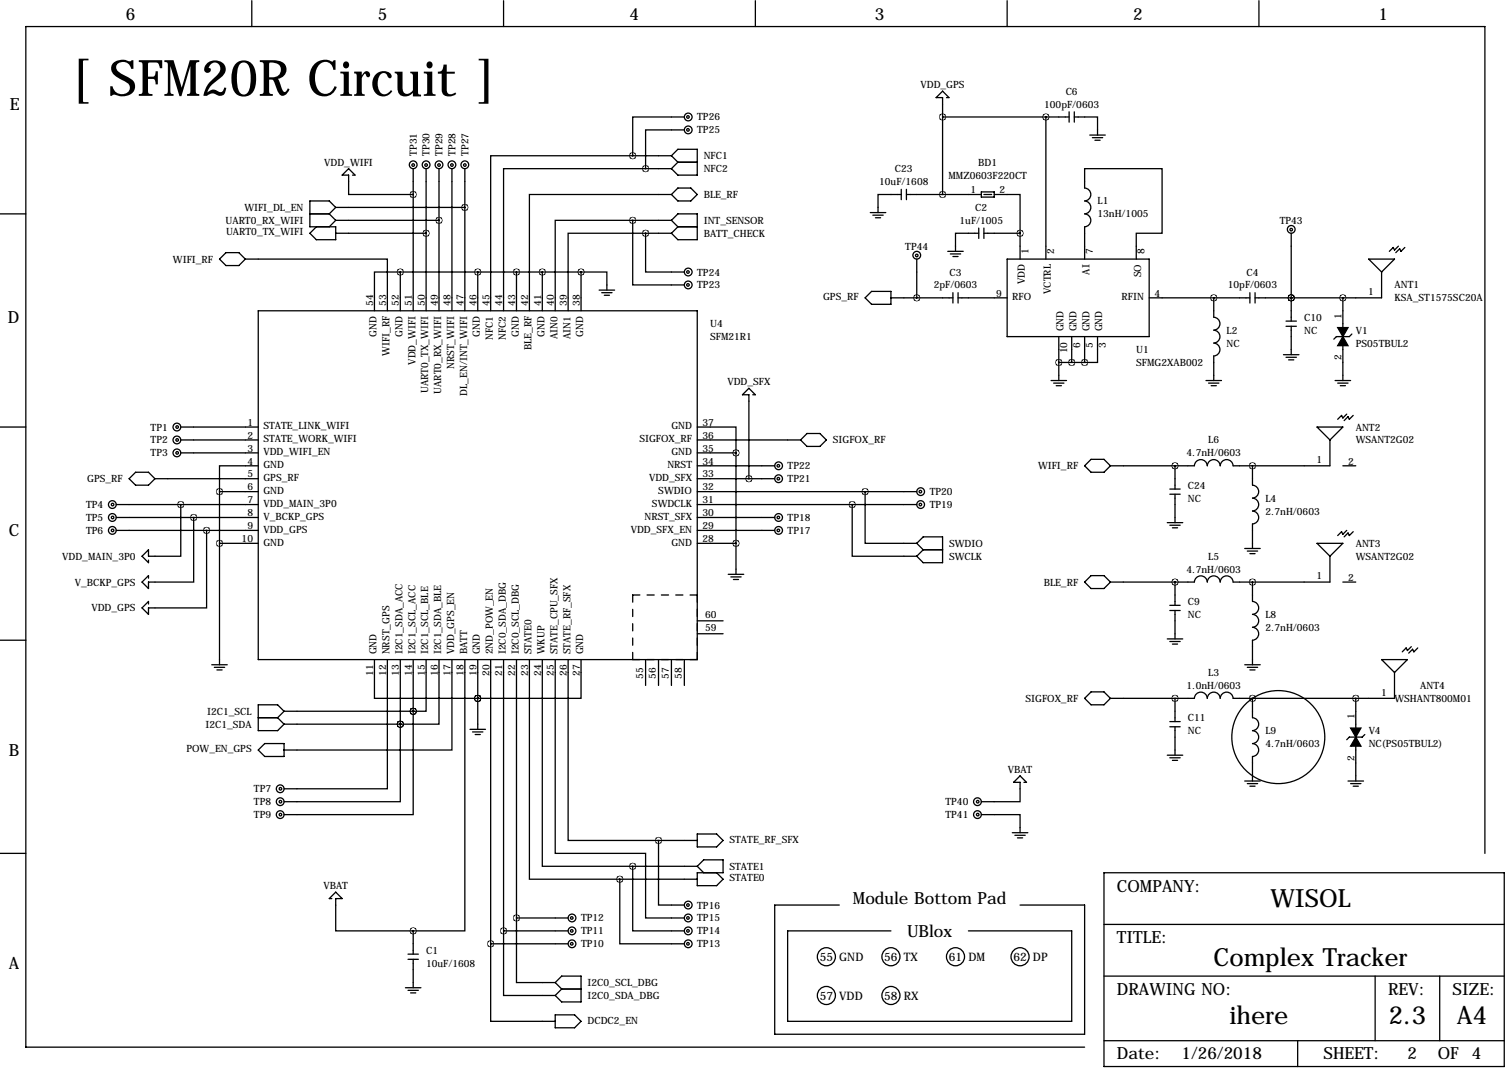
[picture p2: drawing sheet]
<svg xmlns="http://www.w3.org/2000/svg" width="297mm" height="211mm" viewBox="0 0 297 211" stroke-linecap="round" stroke-linejoin="round" font-family="sans-serif">
<g fill="none" stroke="#000" stroke-width=".25">
<path d="M49.5 .1v5.1M99.1 .1v5.1M148.6 .1v5.1M186.2 19.2h.5l-1.3-1.3-1.3 1.3h1.3v19M198.1 .1v5.1M247.6 .1v5.1M69.3 34.4h.5l-1.2-1.2-1.3 1.2h1.3v3.8h12.7M81.3 33.2v27.9M83.8 33.2v27.9M86.4 33.2v27.9M88.9 33.2v27.9M91.4 33.2v27.9"/>
<path d="M124.5 30.6h-28v30.5M124.5 30.6h7.6M127 33.2h-27.9v27.9M127 33.2h5.1M132.1 38.2h-28v22.9M132.1 30.6l1.2-1.2h3.9v5h-3.9l-1.2-1.2M132.1 30.6l1.2 1.3M133.3 37h2.6l1.3 1.2-1.3 1.3h-2.6l-1.2-1.3zM133.3 31.9h3.9M133.3 31.9l-1.2 1.3M134.6 25.5h-7.6v7.7M134.6 23h-10.1v7.6"/>
<path d="M177.3 38.2h-4.6v3.6M177.3 37.2v2.1M178.3 37.2v2.1M178.3 38.2h14.7M185.4 23h24.9M193 37.7h2.6v1h-2.6zM193.5 38.2h1.6M195.6 38.2h5.1v7.7M205.7 23v27.9M210.3 22v2M211.3 23h4.6v3.6M211.3 22v2"/>
<path d="M213.4 37v-3.8h15.2v12.7h-5.1v5M213.4 37a1.27 1.27 0 0 1 1.2 1.2 1.27 1.27 0 0 1-1.2 1.3M213.4 39.5a1.27 1.27 0 0 1 1.2 1.3 1.27 1.27 0 0 1-1.2 1.3M214.4 26.6h3M214.9 27.1h2M215.4 27.6h1M0 42.1h5.1M44.4 49.7h2.6l1.3 1.2-1.3 1.3h-2.6l-1.2-1.3zM48.3 50.9h27.9v10.2M61 42.1h3.8M64.8 42.1l1.2 1.2M66 45.9h17.8"/>
<path d="M66 40.8l-1.2-1.3h-3.8v5.1h5v2.5h-3.8l-1.2-1.2 1.2-1.3M66 43.3h20.4M66 43.3l-1.2 1.3M66 40.8l-1.2 1.3M66 40.8h25.4M78.7 53.5h-5v7.6M78.7 53.5h35.6M78.7 53.5v7.6M94 53.5v7.6M101.6 53.5v7.6M106.7 53.5v7.6M114.3 53.5h5.1v3.5"/>
<path d="M114.3 53.5v7.6M117.9 57h3M118.4 57.5h2M118.9 58.1h1M124.5 43.3h-15.3v17.8M124.5 43.3v12.7h10.1M124.5 43.3h7.6M127 45.9h-15.2v15.2M127 45.9v7.6h7.6M127 45.9h5.1M132.1 43.3l1.2-1.2h3.9v5h-3.9l-1.2-1.2M132.1 43.3l1.2 1.3"/>
<path d="M133.3 44.6h3.9M133.3 44.6l-1.2 1.3M170.2 58.6l1.2-1.3h3.9v2.5h-3.9zM171.2 41.8h3M171.7 42.3h2M172.2 42.8h1M175.3 58.6h12.2M180.3 50.9v7.7M186.4 49.4h3.1M186.9 49.9h2.1M187.5 57.5v2.1M187.5 50.4h1"/>
<path d="M188.5 58.6h9.6M188.5 57.5v2.1M192.5 45.9h-4.5v3.5M192.5 44.8v2.1M193.5 44.8v2.1M193.5 45.9h7.2M198.1 50.9h28v15.3h-28zM200.7 45.9v5M213.4 42.1a1.27 1.27 0 0 1 1.2 1.2 1.27 1.27 0 0 1-1.2 1.3v6.3M226.1 58.6h19.8M238.8 58.6v3.8a1.27 1.27 0 0 1 1.2 1.2 1.27 1.27 0 0 1-1.2 1.3 1.27 1.27 0 0 1 1.2 1.3 1.27 1.27 0 0 1-1.2 1.3 1.27 1.27 0 0 1 1.2 1.2 1.27 1.27 0 0 1-1.2 1.3v4.8M245.9 57.5v2.1"/>
<path d="M246.9 57.5v2.1M254 58.6h.1M254 45.9v17.2M264.2 58.6v5.8M269.2 50.9h5.1l-2.5 2.6zM271.8 53.5v5.1h-24.9M275.1 48.4l-.8 .8-.2-.5-.8 .7M276.4 48.7l-.8 .7-.3-.5-.7 .8M50.8 61.1h86.4v68.6h-86.4zM148.1 77.6h.5l-1.3-1.3-1.3 1.3h1.3v16.5M206.8 74.8h3M207.3 75.3h2"/>
<path d="M207.8 75.8h1M208.3 66.2v8.6M208.3 71.3h5.1M210.8 66.2v5.1M213.4 66.2v5.1M215.9 66.2v5.1h-2.5M237.2 74.8h3.1M237.7 75.3h2.1M238.3 75.8h1M252.5 69.7h3M253 63.1h2M253 64.1h2"/>
<path d="M253 70.2h2M253.5 70.8h1M254 64.1v5.6M262.6 74.8h3.1M263.1 75.3h2.1M263.7 75.8h1M264.2 68v6.8M265.9 65.7l-.5 .5h-2.5l-.5 .5M0 84h5.1M22.9 99.2h27.9M25.4 94.1l1.3-1.2h2.5l1.3 1.2-1.3 1.3h-2.5zM30.5 94.1h20.3"/>
<path d="M35.6 99.2v10.2h-6.4v-1.3l-1.3 1.3 1.3 1.2v-.5M35.6 84h15.2M35.6 86.5h15.2M35.6 89h15.2M43.2 96.7h7.6M43.2 96.7v34M50.8 91.6h-7.6v5.1M137.2 84h7.6v5M137.2 86.5h20.3M137.2 89h7.6M137.2 99.2h43.1M137.2 96.7h43.1"/>
<path d="M137.2 94.1h15.2M137.2 91.6h15.2M144.8 89v23.9M158.7 85.2h2.6l1.3 1.3-1.3 1.3h-2.6l-1.2-1.3zM167.6 99.2v10.2h12.7M170.2 96.7v10.1h10.1M213.4 91.6l1.2-1.3h2.6l1.2 1.3-1.2 1.3h-2.6zM218.4 91.6h16.5M230.1 96.2h2.1M230.1 97.2h2.1M231.1 91.6v4.6M231.1 97.2v5.6"/>
<path d="M246.4 91.6v3.8a1.27 1.27 0 0 1 1.2 1.3 1.27 1.27 0 0 1-1.2 1.2 1.27 1.27 0 0 1 1.2 1.3 1.27 1.27 0 0 1-1.2 1.3 1.27 1.27 0 0 1 1.2 1.2 1.27 1.27 0 0 1-1.2 1.3v4.8M259.1 84h5.1l-2.6 2.5zM261.6 86.5v5.1h-19a1.27 1.27 0 0 0-1.3-1.2 1.27 1.27 0 0 0-1.3 1.2 1.27 1.27 0 0 0-1.2-1.2 1.27 1.27 0 0 0-1.3 1.2 1.27 1.27 0 0 0-1.3-1.2 1.27 1.27 0 0 0-1.2 1.2M264.2 91.6h2.5M264.9 81.4l-.7 .8-.3-.5-.8 .7M266.2 81.7l-.8 .7-.2-.5-.8 .8M22.9 104.3h27.9M22.9 101.7h27.9M38.1 101.7v12.7h-8.9v1.3l-1.3-1.3 1.3-1.2v.5M40.6 104.3v15.2h-11.4v1.3l-1.3-1.3 1.3-1.2v.5M43.2 106.8h7.6M137.2 104.3h15.2"/>
<path d="M137.2 101.7h15.2M137.2 106.8h7.6M143.3 112.9h3M143.8 113.4h2M144.3 113.9h1M180.3 106.8l1.3 1.3M180.3 106.8l1.3-1.2h3.8v5h-3.8l-1.3-1.2M181.6 108.1h3.8M181.6 108.1l-1.3 1.3M213.4 114.4l1.2-1.2h2.6l1.2 1.2-1.2 1.3h-2.6zM218.4 114.4h16.5M229.6 102.8h3.1"/>
<path d="M230.1 119h2.1M230.1 103.3h2.1M230.6 103.8h1M231.1 114.4v4.6M244.9 107.8h3M245.4 108.3h2M245.9 108.9h1M246.4 114.4v3.9a1.27 1.27 0 0 1 1.2 1.2 1.27 1.27 0 0 1-1.2 1.3 1.27 1.27 0 0 1 1.2 1.3 1.27 1.27 0 0 1-1.2 1.2 1.27 1.27 0 0 1 1.2 1.3 1.27 1.27 0 0 1-1.2 1.3v4.8M259.1 106.8h5.1l-2.6 2.6zM261.6 109.4v5h-19a1.27 1.27 0 0 0-1.3-1.2 1.27 1.27 0 0 0-1.3 1.2 1.27 1.27 0 0 0-1.2-1.2 1.27 1.27 0 0 0-1.3 1.2 1.27 1.27 0 0 0-1.3-1.2 1.27 1.27 0 0 0-1.2 1.2M264.2 114.4h2.5M264.9 104.3l-.7 .7-.3-.5-.8 .8"/>
<path d="M266.2 104.5l-.8 .8-.2-.5-.8 .8M0 125.9h5.1M41.7 130.7h3M42.2 131.2h2M42.7 131.7h1M55.9 139.8l-1.3-1.2h-3.8v5.1h3.8l1.3-1.3M55.9 139.8h25.4M55.9 139.8l-1.3 1.3M73.7 129.7v7.6h20.3M76.2 129.7v25.4h-20.3M78.7 129.7v12.7M81.3 139.8v20.4h-25.4"/>
<path d="M81.3 139.8h.1M81.3 129.7v10.1M83.8 129.7v10.1h-2.5M86.4 129.7v12.7h-7.7M88.9 129.7v17.8h-33M91.4 129.7v53.3h-10.1M94 137.3h.1M94 129.7v13.7M96.5 129.7v55.9M99.1 129.7v53.3M101.6 129.7v50.8M104.1 129.7v43.2h17.8"/>
<path d="M106.7 129.7v40.6h17.8M109.2 129.7v38.1h17.8v12.7h7.6M111.8 129.7v35.5h17.7M114.3 129.7v7.6h-20.3M127 129.7v5.1M129.5 129.7v5.1M132.1 129.7v5.1M134.6 129.7v5.1M137.2 124.6h5M137.2 122.1h5M213.4 137.3l1.2-1.3h2.6l1.2 1.3-1.2 1.3h-2.6zM218.4 137.3h16.5"/>
<path d="M229.6 125.6h3.1M230.1 120h2.1M230.1 126.1h2.1M230.6 126.6h1M231.1 120v5.6M231.1 137.3v4.6M244.9 130.7h3M245.4 131.2h2M245.9 131.7h1M246.4 137.3v3.8a1.27 1.27 0 0 1 1.2 1.3 1.27 1.27 0 0 1-1.2 1.3 1.27 1.27 0 0 1 1.2 1.2 1.27 1.27 0 0 1-1.2 1.3 1.27 1.27 0 0 1 1.2 1.3 1.27 1.27 0 0 1-1.2 1.2v4.9M266.7 137.3v5.8M271.8 129.7h5.1l-2.6 2.5z"/>
<path d="M274.3 132.2v5.1h-31.7a1.27 1.27 0 0 0-1.3-1.2 1.27 1.27 0 0 0-1.3 1.2 1.27 1.27 0 0 0-1.2-1.2 1.27 1.27 0 0 0-1.3 1.2 1.27 1.27 0 0 0-1.3-1.2 1.27 1.27 0 0 0-1.2 1.2M277.6 127.1l-.7 .8-.3-.5-.8 .8M278.9 127.4l-.8 .8-.2-.6-.8 .8M50.8 147.5l1.3-1.3h3.8v2.5h-3.8zM50.8 141.1h3.8M54.6 141.1l1.3 1.3M55.9 142.4h22.8M78.7 142.4v15.2h-22.8M78.7 142.4h.1M92.5 143.4h3M93 143.9h2M93.5 144.4h1"/>
<path d="M201.4 153.8h.5l-1.2-1.3-1.3 1.3h1.3v3.8h-7.7M229.6 148.5h3.1M230.1 141.9h2.1M230.1 142.9h2.1M230.1 149h2.1M230.6 149.5h1M231.1 142.9v5.6M244.9 153.6h3M245.4 154.1h2M245.9 154.6h1M265.2 153.6h3M265.7 154.1h2"/>
<path d="M266.2 154.6h1M266.7 146.7v6.9M268.5 144.4l-.5 .5h-2.6l-.5 .5M0 167.8h5.1M65.3 176.7h-.5l1.2-1.3 1.3 1.3h-1.3v6.3h15.3M121.9 172.9v12.7h12.7M121.9 172.9h15.3M124.5 170.3v12.7h10.1M124.5 170.3h12.7M129.5 165.2v12.7h5.1M129.5 165.2h7.7M137.2 170.3l1.2-1.2h3.8v2.5h-5v2.5h3.8l1.2-1.2-1.2-1.3"/>
<path d="M137.2 164h3.8l1.2 1.2-1.2 1.3h-3.8zM137.2 170.3l1.2 1.3M165.1 177.9h-12.7v25.4h61v-25.4h-12.7M193 160.2h7.7v3.5M199.1 163.7h3.1M199.6 164.2h2.1M200.2 164.7h1M217.2 171.6h78.7v38.1h-78.7zM292.1 167.8v-162.6h-287v200.7h208.3M79.8 194.2h3M80.3 187.6h2M80.3 188.6h2"/>
<path d="M80.3 194.7h2M80.8 195.2h1M81.3 183v4.6M81.3 188.6v5.6M96.5 185.6v15.2h12.7M96.5 185.6h15.3M99.1 183v12.7h10.1M99.1 183h12.7M101.6 180.5v12.7h7.6M101.6 180.5h10.2M109.2 193.2l1.3-1.3h3.8v5.1h-3.8l-1.3-1.3M109.2 199.5h3.8l1.3 1.3-1.3 1.3h-3.8z"/>
<path d="M109.2 193.2l1.3 1.3M110.5 194.5h3.8M110.5 194.5l-1.3 1.2M175.3 183h-20.4v17.8h55.9v-17.8h-20.3M217.2 191.9h78.7M217.2 181.8h78.7M270.5 191.9v12.7M283.2 191.9v12.7M217.2 204.6h78.7M255.3 204.6v5.1"/>
<circle cx="81.3" cy="32.4" r=".76"/>
<circle cx="81.3" cy="32.4" r=".25"/>
<circle cx="83.8" cy="32.4" r=".76"/>
<circle cx="83.8" cy="32.4" r=".25"/>
<circle cx="86.4" cy="32.4" r=".76"/>
<circle cx="86.4" cy="32.4" r=".25"/>
<circle cx="88.9" cy="32.4" r=".76"/>
<circle cx="88.9" cy="32.4" r=".25"/>
<circle cx="91.4" cy="32.4" r=".76"/>
<circle cx="91.4" cy="32.4" r=".25"/>
<circle cx="135.3" cy="25.5" r=".25"/>
<circle cx="135.3" cy="23" r=".25"/>
<circle cx="135.4" cy="23" r=".76"/>
<circle cx="135.4" cy="25.5" r=".76"/>
<circle cx="135.3" cy="53.5" r=".25"/>
<circle cx="135.3" cy="56" r=".25"/>
<circle cx="135.4" cy="53.5" r=".76"/>
<circle cx="135.4" cy="56" r=".76"/>
<circle cx="180.3" cy="50.2" r=".76"/>
<circle cx="180.3" cy="50.2" r=".25"/>
<circle cx="254" cy="45.1" r=".76"/>
<circle cx="254" cy="45.1" r=".25"/>
<circle cx="22.1" cy="99.2" r=".76"/>
<circle cx="22.1" cy="99.2" r=".25"/>
<circle cx="34.8" cy="89" r=".76"/>
<circle cx="34.8" cy="84" r=".76"/>
<circle cx="34.8" cy="86.5" r=".76"/>
<circle cx="34.8" cy="89" r=".25"/>
<circle cx="34.8" cy="84" r=".25"/>
<circle cx="34.8" cy="86.5" r=".25"/>
<circle cx="153.1" cy="91.6" r=".25"/>
<circle cx="153.1" cy="94.1" r=".25"/>
<circle cx="153.2" cy="91.6" r=".76"/>
<circle cx="153.2" cy="94.1" r=".76"/>
<circle cx="181.1" cy="96.7" r=".25"/>
<circle cx="181.1" cy="99.2" r=".25"/>
<circle cx="181.1" cy="96.7" r=".76"/>
<circle cx="181.1" cy="99.2" r=".76"/>
<circle cx="22.1" cy="101.7" r=".76"/>
<circle cx="22.1" cy="104.3" r=".76"/>
<circle cx="22.1" cy="101.7" r=".25"/>
<circle cx="22.1" cy="104.3" r=".25"/>
<circle cx="153.1" cy="101.7" r=".25"/>
<circle cx="153.1" cy="104.3" r=".25"/>
<circle cx="153.2" cy="101.7" r=".76"/>
<circle cx="153.2" cy="104.3" r=".76"/>
<circle cx="55.1" cy="157.6" r=".76"/>
<circle cx="55.1" cy="155.1" r=".76"/>
<circle cx="55.2" cy="157.6" r=".25"/>
<circle cx="55.2" cy="155.1" r=".25"/>
<circle cx="192.3" cy="157.6" r=".76"/>
<circle cx="192.3" cy="157.6" r=".25"/>
<circle cx="251.5" cy="144.9" r="9.1"/>
<circle cx="55.1" cy="160.2" r=".76"/>
<circle cx="55.2" cy="160.2" r=".25"/>
<circle cx="135.3" cy="177.9" r=".25"/>
<circle cx="135.4" cy="177.9" r=".76"/>
<circle cx="192.3" cy="160.2" r=".76"/>
<circle cx="192.3" cy="160.2" r=".25"/>
<circle cx="112.5" cy="180.5" r=".25"/>
<circle cx="112.5" cy="185.6" r=".25"/>
<circle cx="112.5" cy="183" r=".25"/>
<circle cx="112.5" cy="185.6" r=".76"/>
<circle cx="112.5" cy="180.5" r=".76"/>
<circle cx="112.5" cy="183" r=".76"/>
<circle cx="135.3" cy="180.5" r=".25"/>
<circle cx="135.3" cy="185.6" r=".25"/>
<circle cx="135.3" cy="183" r=".25"/>
<circle cx="135.4" cy="185.6" r=".76"/>
<circle cx="135.4" cy="180.5" r=".76"/>
<circle cx="135.4" cy="183" r=".76"/>
<circle cx="162.6" cy="195.7" r="1.78"/>
<circle cx="162.6" cy="188.1" r="1.78"/>
<circle cx="175.3" cy="195.7" r="1.78"/>
<circle cx="175.3" cy="188.1" r="1.78"/>
<circle cx="188" cy="188.1" r="1.78"/>
<circle cx="200.7" cy="188.1" r="1.78"/>
</g>
<path d="M263.1 64.4h2.1l-1 1.8zM264.2 66.2l1 1.8h-2.1zM265.7 143.1h2l-1 1.8zM266.7 144.9l1 1.8h-2z" fill="#000" stroke="#000" stroke-width=".25"/>
<path d="M124.5 117h12.7M137.2 117v12.7M124.5 129.7v-12.7M137.2 129.7h-12.7" fill="none" stroke="#000" stroke-width=".25" stroke-dasharray="1.4 1.4"/>
<path d="M93.9 137.3a.05 .05 0 0 0 .1 0 .05 .05 0 0 0-.1 0zM43.1 106.8a.05 .05 0 0 0 .1 0 .05 .05 0 0 0-.1 0zM43.1 96.7a.05 .05 0 0 0 .1 0 .05 .05 0 0 0-.1 0zM93.9 137.3a.05 .05 0 0 0 .1 0 .05 .05 0 0 0-.1 0zM144.7 89a.05 .05 0 0 0 .1 0 .05 .05 0 0 0-.1 0zM144.7 106.8a.05 .05 0 0 0 .1 0 .05 .05 0 0 0-.1 0zM106.6 53.5a.05 .05 0 0 0 .1 0 .05 .05 0 0 0-.1 0zM93.9 53.5a.05 .05 0 0 0 .1 0 .05 .05 0 0 0-.1 0zM78.7 53.5a.05 .05 0 0 0 .1 0 .05 .05 0 0 0-.1 0zM238.7 58.6a.05 .05 0 0 0 .1 0 .05 .05 0 0 0-.1 0zM213.3 71.3a.05 .05 0 0 0 .1 0 .05 .05 0 0 0-.1 0zM210.8 71.3a.05 .05 0 0 0 .1 0 .05 .05 0 0 0-.1 0zM208.2 71.3a.05 .05 0 0 0 .1 0 .05 .05 0 0 0-.1 0zM264.1 58.6a.05 .05 0 0 0 .1 0 .05 .05 0 0 0-.1 0zM246.3 91.6a.05 .05 0 0 0 .1 0 .05 .05 0 0 0-.1 0zM246.3 114.4a.05 .05 0 0 0 .1 0 .05 .05 0 0 0-.1 0zM246.3 137.3a.05 .05 0 0 0 .1 0 .05 .05 0 0 0-.1 0zM231.1 91.6a.05 .05 0 0 0 .1 0 .05 .05 0 0 0-.1 0zM231.1 114.4a.05 .05 0 0 0 .1 0 .05 .05 0 0 0-.1 0zM231.1 137.3a.05 .05 0 0 0 .1 0 .05 .05 0 0 0-.1 0zM35.5 99.2a.05 .05 0 0 0 .1 0 .05 .05 0 0 0-.1 0zM40.6 104.3a.05 .05 0 0 0 .1 0 .05 .05 0 0 0-.1 0zM81.2 139.8a.05 .05 0 0 0 .1 0 .05 .05 0 0 0-.1 0zM124.4 170.3a.05 .05 0 0 0 .1 0 .05 .05 0 0 0-.1 0zM129.5 165.2a.05 .05 0 0 0 .1 0 .05 .05 0 0 0-.1 0zM124.4 43.3a.05 .05 0 0 0 .1 0 .05 .05 0 0 0-.1 0zM124.4 30.6a.05 .05 0 0 0 .1 0 .05 .05 0 0 0-.1 0zM78.7 142.4a.05 .05 0 0 0 .1 0 .05 .05 0 0 0-.1 0zM81.2 139.8a.05 .05 0 0 0 .1 0 .05 .05 0 0 0-.1 0zM78.7 142.4a.05 .05 0 0 0 .1 0 .05 .05 0 0 0-.1 0zM121.9 172.9a.05 .05 0 0 0 .1 0 .05 .05 0 0 0-.1 0zM99 183a.05 .05 0 0 0 .1 0 .05 .05 0 0 0-.1 0zM170.1 96.7a.05 .05 0 0 0 .1 0 .05 .05 0 0 0-.1 0zM167.6 99.2a.05 .05 0 0 0 .1 0 .05 .05 0 0 0-.1 0zM96.5 185.6a.05 .05 0 0 0 .1 0 .05 .05 0 0 0-.1 0zM200.6 45.9a.05 .05 0 0 0 .1 0 .05 .05 0 0 0-.1 0zM147.3 94.1a.05 .05 0 0 0 .1 0 .05 .05 0 0 0-.1 0zM180.3 58.6a.05 .05 0 0 0 .1 0 .05 .05 0 0 0-.1 0zM185.4 38.2a.05 .05 0 0 0 .1 0 .05 .05 0 0 0-.1 0zM81.2 183a.05 .05 0 0 0 .1 0 .05 .05 0 0 0-.1 0zM81.2 38.2a.05 .05 0 0 0 .1 0 .05 .05 0 0 0-.1 0zM91.4 40.8a.05 .05 0 0 0 .1 0 .05 .05 0 0 0-.1 0zM86.3 43.3a.05 .05 0 0 0 .1 0 .05 .05 0 0 0-.1 0zM83.8 45.9a.05 .05 0 0 0 .1 0 .05 .05 0 0 0-.1 0zM205.7 23a.05 .05 0 0 0 .1 0 .05 .05 0 0 0-.1 0zM185.4 23a.05 .05 0 0 0 .1 0 .05 .05 0 0 0-.1 0z" fill="#000" stroke="#000" stroke-width="1.3"/>
<text font-size="9.9" x="14" y="18.8">[ SFM20R Circuit ]</text>
<g font-size="4.9">
<text x="249.9" y="178.4">WISOL</text>
<text x="238.7" y="189.8">Complex Tracker</text>
<text x="241.9" y="201.3">ihere</text>
<text x="273.2" y="201.3">2.3</text>
<text x="286.6" y="201.3">A4</text>
</g>
<g font-size="3.3">
<text x="24.8" y="3.8">6</text>
<text x="74.3" y="3.8">5</text>
<text x="123.8" y="3.8">4</text>
<text x="172.1" y="3.8">3</text>
<text x="222.9" y="3.8">2</text>
<text x="271.2" y="3.8">1</text>
<text x="1.9" y="21.6">E</text>
<text x="1.5" y="63.5">D</text>
<text x="1.7" y="105.4">C</text>
<text x="1.7" y="148.6">B</text>
<text x="167.8" y="177.8">Module Bottom Pad</text>
<text x="219.7" y="175.3">COMPANY:</text>
<text x="178.4" y="184.2">UBlox</text>
<text x="219.7" y="185.4">TITLE:</text>
<text x="1.7" y="190.5">A</text>
<text x="219.7" y="195.6">DRAWING NO:</text>
<text x="273.1" y="195.6">REV:</text>
<text x="285.8" y="195.6">SIZE:</text>
<text x="219.7" y="208.3">Date:</text>
<text x="232.4" y="208.3">1/26/2018</text>
<text x="260.4" y="208.3">SHEET:</text>
<text x="276.9" y="208.3">2</text>
<text x="282.8" y="208.3">OF</text>
<text x="289.6" y="208.3">4</text>
</g>
<g font-size="2.3">
<text x="161.2" y="188.9">55 GND</text>
<text x="173.9" y="188.9">56 TX</text>
<text x="186.6" y="188.9">61 DM</text>
<text x="199.3" y="188.9">62 DP</text>
<text x="161.2" y="196.5">57 VDD</text>
<text x="173.9" y="196.5">58 RX</text>
</g>
<g font-size="2">
<text x="181.1" y="17.3">VDD_GPS</text>
<text x="137.2" y="23.7">TP26</text>
<text x="205.4" y="21.2">100pF/0603</text>
<text x="209.6" y="18.6">C6</text>
<text x="137.2" y="26.2">TP25</text>
<text x="63.8" y="32.6">VDD_WIFI</text>
<text x="82" y="30.6" transform="rotate(-90 82 30.6)">TP31</text>
<text x="84.5" y="30.6" transform="rotate(-90 84.5 30.6)">TP30</text>
<text x="87" y="30.6" transform="rotate(-90 87 30.6)">TP29</text>
<text x="89.6" y="30.6" transform="rotate(-90 89.6 30.6)">TP28</text>
<text x="92.1" y="30.6" transform="rotate(-90 92.1 30.6)">TP27</text>
<text x="138.4" y="31.3">NFC1</text>
<text x="138.4" y="33.9">NFC2</text>
<text x="176.1" y="33.9">C23</text>
<text x="186.6" y="35.1">MMZ0603F220CT</text>
<text x="192.4" y="32.6">BD1</text>
<text x="48.1" y="41.5">WIFI_DL_EN</text>
<text x="138.4" y="38.9">BLE_RF</text>
<text x="173" y="36.4">10uF/1608</text>
<text x="190.9" y="38">1</text>
<text x="191.9" y="41.5">C2</text>
<text x="196.6" y="38">2</text>
<text x="215.9" y="40.2">L1</text>
<text x="44.4" y="44">UART0_RX_WIFI</text>
<text x="44.5" y="46.3">UART0_TX_WIFI</text>
<text x="138.4" y="46.6">BATT_CHECK</text>
<text x="138.4" y="44">INT_SENSOR</text>
<text x="188.8" y="44">1uF/1005</text>
<text x="215.9" y="42.7">13nH/1005</text>
<text x="251.7" y="44">TP43</text>
<text x="34" y="51.6">WIFI_RF</text>
<text x="178.1" y="49.1">TP44</text>
<text x="202.3" y="49.9" transform="rotate(-90 202.3 49.9)">1</text>
<text x="207.4" y="49.9" transform="rotate(-90 207.4 49.9)">2</text>
<text x="214.3" y="54" transform="rotate(-90 214.3 54)">AI</text>
<text x="215" y="49.9" transform="rotate(-90 215 49.9)">7</text>
<text x="225.2" y="49.9" transform="rotate(-90 225.2 49.9)">8</text>
<text x="137.2" y="56.7">TP23</text>
<text x="137.2" y="54.2">TP24</text>
<text x="161.9" y="59">GPS_RF</text>
<text x="183.7" y="56.7">2pF/0603</text>
<text x="186.8" y="54.2">C3</text>
<text x="196" y="58.3">9</text>
<text x="199.1" y="59">RFO</text>
<text x="201.6" y="55.9" transform="rotate(-90 201.6 55.9)">VDD</text>
<text x="206.7" y="57.8" transform="rotate(-90 206.7 57.8)">VCTRL</text>
<text x="220.6" y="59">RFIN</text>
<text x="224.5" y="54.6" transform="rotate(-90 224.5 54.6)">SO</text>
<text x="227.1" y="58.3">4</text>
<text x="241.5" y="56.7">10pF/0603</text>
<text x="245.2" y="54.2">C4</text>
<text x="269.1" y="58.1">1</text>
<text x="274.3" y="56.7">ANT1</text>
<text x="274.3" y="59.3">KSA_ST1575SC20A</text>
<text x="73.4" y="60.1" transform="rotate(-90 73.4 60.1)">54</text>
<text x="75.9" y="60.1" transform="rotate(-90 75.9 60.1)">53</text>
<text x="78.5" y="60.1" transform="rotate(-90 78.5 60.1)">52</text>
<text x="81" y="60.1" transform="rotate(-90 81 60.1)">51</text>
<text x="83.6" y="60.1" transform="rotate(-90 83.6 60.1)">50</text>
<text x="86.1" y="60.1" transform="rotate(-90 86.1 60.1)">49</text>
<text x="88.6" y="60.1" transform="rotate(-90 88.6 60.1)">48</text>
<text x="91.2" y="60.1" transform="rotate(-90 91.2 60.1)">47</text>
<text x="93.7" y="60.1" transform="rotate(-90 93.7 60.1)">46</text>
<text x="96.3" y="60.1" transform="rotate(-90 96.3 60.1)">45</text>
<text x="98.8" y="60.1" transform="rotate(-90 98.8 60.1)">44</text>
<text x="101.3" y="60.1" transform="rotate(-90 101.3 60.1)">43</text>
<text x="103.9" y="60.1" transform="rotate(-90 103.9 60.1)">42</text>
<text x="106.4" y="60.1" transform="rotate(-90 106.4 60.1)">41</text>
<text x="109" y="60.1" transform="rotate(-90 109 60.1)">40</text>
<text x="111.5" y="60.1" transform="rotate(-90 111.5 60.1)">39</text>
<text x="114" y="60.1" transform="rotate(-90 114 60.1)">38</text>
<text x="139.7" y="64.3">U4</text>
<text x="209.2" y="65.2" transform="rotate(-90 209.2 65.2)">GND</text>
<text x="211.8" y="65.2" transform="rotate(-90 211.8 65.2)">GND</text>
<text x="214.3" y="65.2" transform="rotate(-90 214.3 65.2)">GND</text>
<text x="216.8" y="65.2" transform="rotate(-90 216.8 65.2)">GND</text>
<text x="241.3" y="65.6">L2</text>
<text x="256.5" y="63.1">C10</text>
<text x="256.5" y="65.6">NC</text>
<text x="263.9" y="62.6" transform="rotate(-90 263.9 62.6)">1</text>
<text x="266.7" y="65.6">V1</text>
<text x="74.1" y="66.2" transform="rotate(-90 74.1 66.2)">GND</text>
<text x="76.6" y="70" transform="rotate(-90 76.6 70)">WIFI_RF</text>
<text x="79.2" y="66.2" transform="rotate(-90 79.2 66.2)">GND</text>
<text x="81.7" y="71.7" transform="rotate(-90 81.7 71.7)">VDD_WIFI</text>
<text x="94.4" y="66.2" transform="rotate(-90 94.4 66.2)">GND</text>
<text x="97" y="66.9" transform="rotate(-90 97 66.9)">NFC1</text>
<text x="99.5" y="66.9" transform="rotate(-90 99.5 66.9)">NFC2</text>
<text x="102" y="66.2" transform="rotate(-90 102 66.2)">GND</text>
<text x="104.6" y="68.9" transform="rotate(-90 104.6 68.9)">BLE_RF</text>
<text x="107.1" y="66.2" transform="rotate(-90 107.1 66.2)">GND</text>
<text x="109.7" y="66.6" transform="rotate(-90 109.7 66.6)">AIN0</text>
<text x="112.2" y="66.6" transform="rotate(-90 112.2 66.6)">AIN1</text>
<text x="114.7" y="66.2" transform="rotate(-90 114.7 66.2)">GND</text>
<text x="139.7" y="66.9">SFM21R1</text>
<text x="209.9" y="69.5" transform="rotate(-90 209.9 69.5)">10</text>
<text x="212.5" y="68.3" transform="rotate(-90 212.5 68.3)">6</text>
<text x="215" y="68.3" transform="rotate(-90 215 68.3)">5</text>
<text x="217.5" y="68.3" transform="rotate(-90 217.5 68.3)">3</text>
<text x="223.5" y="69.4">U1</text>
<text x="223.5" y="72">SFMG2XAB002</text>
<text x="241.3" y="68.1">NC</text>
<text x="263.9" y="70.9" transform="rotate(-90 263.9 70.9)">2</text>
<text x="266.7" y="68.1">PS05TBUL2</text>
<text x="84.3" y="77.3" transform="rotate(-90 84.3 77.3)">UART0_TX_WIFI</text>
<text x="86.8" y="77.4" transform="rotate(-90 86.8 77.4)">UART0_RX_WIFI</text>
<text x="89.3" y="72.6" transform="rotate(-90 89.3 72.6)">NRST_WIFI</text>
<text x="91.9" y="77.8" transform="rotate(-90 91.9 77.8)">DL_EN/INT_WIFI</text>
<text x="143.1" y="75.8">VDD_SFX</text>
<text x="48.7" y="83.7">1</text>
<text x="138.2" y="83.7">37</text>
<text x="29.6" y="84.7">TP1</text>
<text x="29.6" y="87.2">TP2</text>
<text x="29.6" y="89.7">TP3</text>
<text x="48.7" y="86.2">2</text>
<text x="48.7" y="88.8">3</text>
<text x="51.8" y="84.4">STATE_LINK_WIFI</text>
<text x="51.8" y="86.9">STATE_WORK_WIFI</text>
<text x="51.8" y="89.5">VDD_WIFI_EN</text>
<text x="125.8" y="86.9">SIGFOX_RF</text>
<text x="132.1" y="89.5">GND</text>
<text x="132.1" y="84.4">GND</text>
<text x="138.2" y="88.8">35</text>
<text x="138.2" y="86.2">36</text>
<text x="163.8" y="87.2">SIGFOX_RF</text>
<text x="233.4" y="89.7">4.7nH/0603</text>
<text x="237.7" y="87.2">L6</text>
<text x="266.7" y="84.7">ANT2</text>
<text x="266.7" y="87.2">WSANT2G02</text>
<text x="17.1" y="94.8">GPS_RF</text>
<text x="48.7" y="91.3">4</text>
<text x="48.7" y="93.9">5</text>
<text x="51.8" y="92">GND</text>
<text x="51.8" y="94.6">GPS_RF</text>
<text x="127.7" y="94.6">VDD_SFX</text>
<text x="131.3" y="92">NRST</text>
<text x="138.2" y="93.9">33</text>
<text x="138.2" y="91.3">34</text>
<text x="154.9" y="94.8">TP21</text>
<text x="154.9" y="92.3">TP22</text>
<text x="204.2" y="92.3">WIFI_RF</text>
<text x="259" y="91.1">1</text>
<text x="265.2" y="91.3">2</text>
<text x="16.9" y="99.9">TP4</text>
<text x="48.7" y="96.4">6</text>
<text x="48.7" y="98.9">7</text>
<text x="48.7" y="101.5">8</text>
<text x="51.8" y="97.1">GND</text>
<text x="51.8" y="99.6">VDD_MAIN_3P0</text>
<text x="128.3" y="99.6">SWDCLK</text>
<text x="129.5" y="97.1">SWDIO</text>
<text x="138.2" y="101.5">30</text>
<text x="138.2" y="98.9">31</text>
<text x="138.2" y="96.4">32</text>
<text x="182.9" y="99.9">TP19</text>
<text x="182.9" y="97.4">TP20</text>
<text x="233.7" y="96.1">C24</text>
<text x="233.7" y="98.6">NC</text>
<text x="248.9" y="98.6">L4</text>
<text x="248.9" y="101.2">2.7nH/0603</text>
<text x="16.9" y="105">TP6</text>
<text x="16.9" y="102.4">TP5</text>
<text x="47.5" y="106.6">10</text>
<text x="48.7" y="104">9</text>
<text x="51.8" y="102.2">V_BCKP_GPS</text>
<text x="51.8" y="104.7">VDD_GPS</text>
<text x="51.8" y="107.3">GND</text>
<text x="124.1" y="104.7">VDD_SFX_EN</text>
<text x="126.8" y="102.2">NRST_SFX</text>
<text x="132.1" y="107.3">GND</text>
<text x="138.2" y="106.6">28</text>
<text x="138.2" y="104">29</text>
<text x="154.9" y="105">TP17</text>
<text x="154.9" y="102.4">TP18</text>
<text x="186.7" y="107.5">SWDIO</text>
<text x="266.7" y="107.5">ANT3</text>
<text x="12.2" y="110.1">VDD_MAIN_3P0</text>
<text x="186.7" y="110.1">SWCLK</text>
<text x="233.4" y="112.6">4.7nH/0603</text>
<text x="237.7" y="110.1">L5</text>
<text x="259" y="113.9">1</text>
<text x="266.7" y="110.1">WSANT2G02</text>
<text x="14.7" y="115.1">V_BCKP_GPS</text>
<text x="205.3" y="115.1">BLE_RF</text>
<text x="233.7" y="118.9">C9</text>
<text x="265.2" y="114.2">2</text>
<text x="18" y="120.2">VDD_GPS</text>
<text x="138.7" y="124.1">59</text>
<text x="138.7" y="121.6">60</text>
<text x="233.7" y="121.5">NC</text>
<text x="248.9" y="121.5">L8</text>
<text x="248.9" y="124">2.7nH/0603</text>
<text x="74.1" y="128.7" transform="rotate(-90 74.1 128.7)">GND</text>
<text x="76.6" y="128.7" transform="rotate(-90 76.6 128.7)">NRST_GPS</text>
<text x="79.2" y="128.7" transform="rotate(-90 79.2 128.7)">I2C1_SDA_ACC</text>
<text x="81.7" y="128.7" transform="rotate(-90 81.7 128.7)">I2C1_SCL_ACC</text>
<text x="84.3" y="128.7" transform="rotate(-90 84.3 128.7)">I2C1_SCL_BLE</text>
<text x="86.8" y="128.7" transform="rotate(-90 86.8 128.7)">I2C1_SDA_BLE</text>
<text x="89.3" y="128.7" transform="rotate(-90 89.3 128.7)">VDD_GPS_EN</text>
<text x="91.9" y="128.7" transform="rotate(-90 91.9 128.7)">BATT</text>
<text x="94.4" y="128.7" transform="rotate(-90 94.4 128.7)">GND</text>
<text x="97" y="128.7" transform="rotate(-90 97 128.7)">2ND_POW_EN</text>
<text x="99.5" y="128.7" transform="rotate(-90 99.5 128.7)">I2C0_SDA_DBG</text>
<text x="102" y="128.7" transform="rotate(-90 102 128.7)">I2C0_SCL_DBG</text>
<text x="104.6" y="128.7" transform="rotate(-90 104.6 128.7)">STATE0</text>
<text x="107.1" y="128.7" transform="rotate(-90 107.1 128.7)">WKUP</text>
<text x="109.7" y="128.7" transform="rotate(-90 109.7 128.7)">STATE_CPU_SFX</text>
<text x="112.2" y="128.7" transform="rotate(-90 112.2 128.7)">STATE_RF_SFX</text>
<text x="114.7" y="128.7" transform="rotate(-90 114.7 128.7)">GND</text>
<text x="73.4" y="133" transform="rotate(-90 73.4 133)">11</text>
<text x="75.9" y="133" transform="rotate(-90 75.9 133)">12</text>
<text x="78.5" y="133" transform="rotate(-90 78.5 133)">13</text>
<text x="81" y="133" transform="rotate(-90 81 133)">14</text>
<text x="83.6" y="133" transform="rotate(-90 83.6 133)">15</text>
<text x="86.1" y="133" transform="rotate(-90 86.1 133)">16</text>
<text x="88.6" y="133" transform="rotate(-90 88.6 133)">17</text>
<text x="91.2" y="133" transform="rotate(-90 91.2 133)">18</text>
<text x="93.7" y="133" transform="rotate(-90 93.7 133)">19</text>
<text x="96.3" y="133" transform="rotate(-90 96.3 133)">20</text>
<text x="98.8" y="133" transform="rotate(-90 98.8 133)">21</text>
<text x="101.3" y="133" transform="rotate(-90 101.3 133)">22</text>
<text x="103.9" y="133" transform="rotate(-90 103.9 133)">23</text>
<text x="106.4" y="133" transform="rotate(-90 106.4 133)">24</text>
<text x="109" y="133" transform="rotate(-90 109 133)">25</text>
<text x="111.5" y="133" transform="rotate(-90 111.5 133)">26</text>
<text x="114" y="133" transform="rotate(-90 114 133)">27</text>
<text x="126.5" y="133.5" transform="rotate(-90 126.5 133.5)">55</text>
<text x="129" y="133.5" transform="rotate(-90 129 133.5)">56</text>
<text x="131.6" y="133.5" transform="rotate(-90 131.6 133.5)">57</text>
<text x="134.1" y="133.5" transform="rotate(-90 134.1 133.5)">58</text>
<text x="201.7" y="138">SIGFOX_RF</text>
<text x="233.4" y="135.5">1.0nH/0603</text>
<text x="237.7" y="132.9">L3</text>
<text x="271.7" y="136.8">1</text>
<text x="274.3" y="138">WSHANT800M01</text>
<text x="279.4" y="135.5">ANT4</text>
<text x="40.4" y="143.1">I2C1_SDA</text>
<text x="40.7" y="140.5">I2C1_SCL</text>
<text x="233.7" y="141.8">C11</text>
<text x="266.4" y="141.4" transform="rotate(-90 266.4 141.4)">1</text>
<text x="36.7" y="147.9">POW_EN_GPS</text>
<text x="233.7" y="144.3">NC</text>
<text x="248.9" y="144.3">L9</text>
<text x="248.9" y="146.9">4.7nH/0603</text>
<text x="266.4" y="149.6" transform="rotate(-90 266.4 149.6)">2</text>
<text x="269.2" y="144.3">V4</text>
<text x="269.2" y="146.9">NC(PS05TBUL2)</text>
<text x="50" y="155.8">TP7</text>
<text x="198.2" y="152">VBAT</text>
<text x="50" y="158.3">TP8</text>
<text x="50" y="160.9">TP9</text>
<text x="186" y="158.3">TP40</text>
<text x="186" y="160.9">TP41</text>
<text x="143.5" y="165.7">STATE_RF_SFX</text>
<text x="143.5" y="171">STATE1</text>
<text x="143.5" y="173.3">STATE0</text>
<text x="63.6" y="174.8">VBAT</text>
<text x="137.2" y="178.6">TP16</text>
<text x="114.3" y="183.7">TP11</text>
<text x="114.3" y="181.2">TP12</text>
<text x="137.2" y="183.7">TP14</text>
<text x="137.2" y="181.2">TP15</text>
<text x="83.8" y="187.5">C1</text>
<text x="83.8" y="190.1">10uF/1608</text>
<text x="114.3" y="186.3">TP10</text>
<text x="137.2" y="186.3">TP13</text>
<text x="115.6" y="196.4">I2C0_SDA_DBG</text>
<text x="115.6" y="193.9">I2C0_SCL_DBG</text>
<text x="115.6" y="201.2">DCDC2_EN</text>
</g>
</svg>
